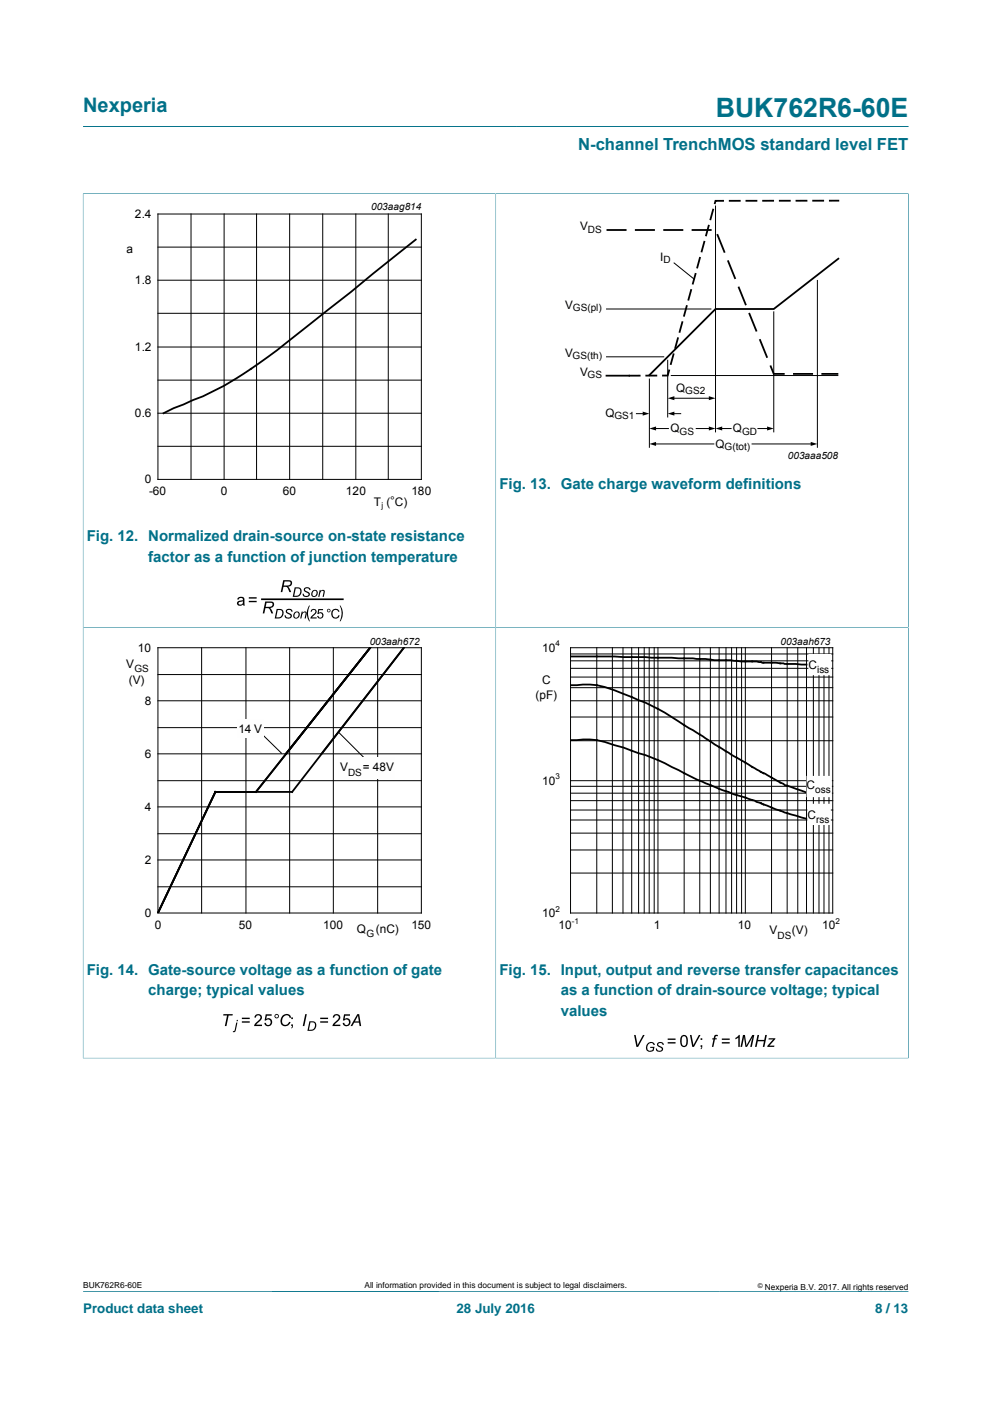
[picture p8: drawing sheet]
<svg xmlns="http://www.w3.org/2000/svg" width="210mm" height="297mm" viewBox="0 0 210 297" stroke-linecap="round" stroke-linejoin="round" font-family="sans-serif">
<path d="M17.6 26.8h174.7M17.5 41h174.9M17.6 40.9v183.2M104.9 41v183h-87.4M192.3 40.9v92h-174.7M17.6 273.3h174.7" fill="none" stroke="#007088" stroke-width=".21"/>
<g fill="none" stroke="#000" stroke-width=".21">
<path d="M33.4 52.3h55.8M33.4 45.3h55.8v56.2h-55.8zM33.4 59.3h55.8M40.4 45.3v56.2M47.4 45.3v56.2M54.3 45.3v56.2M61.3 45.3v56.2M68.3 45.3v56.2M75.3 45.3v56.2M82.2 45.3v56.2M142.7 55.7l4.2 3.4M151.5 43.6v47.8"/>
<path d="M173 59.4v35.3M33.4 66.3h55.8M33.4 73.5h55.8M128.4 75.5h12.1M128.4 65.4h22.1M141.3 76.3v12M142 79.5h35.5M163.8 66v25.4M33.4 94.5h55.8M33.4 80.5h55.8M33.4 87.5h55.8M134.7 87.6h1.6"/>
<path d="M137.5 80.2v14.5M138.6 90.7h2.9M138.6 94h12.5M142.5 84.3h7.8M142.5 87.6h1.6M147.4 90.7h2.9M152.6 90.7h2.2M159.2 94h12.7M160.5 90.7h2.2M33.4 137.1h55.8v56.2h-55.8zM42.7 137.1v56.2M52.1 137.1v56.2"/>
<path d="M61.3 137.1v56.2M70.6 137.1v56.2M79.9 137.1v56.2M33.4 154h55.8M33.4 142.8h55.8M33.4 159.6h55.8M33.4 148.3h55.8M54.2 154.2l5.4 5.2M71.6 155l5.4 5.4M33.4 176.5h55.8M33.4 165.3h55.8M33.4 170.8h55.8"/>
<path d="M33.4 187.7h55.8M33.4 182h55.8"/>
</g>
<g fill="none" stroke="#000" stroke-width=".38">
<path d="M88 50.7l-4.5 3.6a877.2 877.2 0 0 1-28.7 22.6 63 63 0 0 1-14 7.8l-6.2 2.8M128.4 48.7h4.2M134.4 48.7h4.2M140.4 48.7h4.2M146.4 48.7h4.3M147.2 58l-.5 2M148.2 54.6l-.6 2M149.1 51.2l-.6 2M150 47.8l-.5 2M151 44.4l-.6 2M151.8 49.6l1.6 3.9M153.1 42.5h-1.6l-.2 .5"/>
<path d="M154.1 55.1l1.6 4M156.6 42.5h-2.1M158 42.5h2.1M163.7 42.5h-2.2M167.2 42.5h-2.1M170.7 42.5h-2.1M174.3 42.5h-2.2M177.5 42.5h-1.8M177.5 54.8l-13.7 10.6h-12.3l-14 14M128.4 79.5h4.8M135.4 79.5h-2.1M138.9 79.5h-2.1"/>
<path d="M141.6 78.4l-.3 1.1h-.9M142.6 75l-.6 2.1M143.5 71.6l-.6 2M144.4 68.2l-.5 2M145.4 64.8l-.6 2M146.3 61.4l-.6 2M156.3 60.7l1.6 3.9M158.6 66.2l1.6 4M160.8 71.8l1.6 3.9M163.1 77.4l.7 1.8h2.3M167.9 79.2h4.2M173.9 79.2h3.6"/>
<path d="M60.5 159.6l17.9-22.5-24.2 30.5M68.1 159.6l17.4-22.5-23.7 30.5h-16.2l-12.2 25.7"/>
</g>
<path d="M20.4 42.4h81.7v66.4h-81.7z" fill="none" stroke="#fff" stroke-width=".21"/>
<g fill="#000">
<path d="M136.1 87.1l1.4 .5-1.4 .4zM137.5 94l1.4-.5v.9zM137.5 90.7l1.4-.4v.8zM141.3 87.6l1.5-.5v.9zM141.3 84.3l1.5-.4v.8zM150.1 83.9l1.4 .4-1.4 .4zM150.1 90.3l1.4 .4-1.4 .4zM151.5 90.7l1.4-.4v.8zM162.4 90.3l1.4 .4-1.4 .4zM171.6 93.5l1.4 .5-1.4 .4zM60.6 129.1a.76 .76 0 0 1 .8-.3 .76 .76 0 0 1 .5 .7l-.2-.1a.47 .47 0 0 0-.5-.3 .47 .47 0 0 0-.4 .4l.1 .1a.84 .84 0 0 1 .8 1 .83 .83 0 0 1-.8 .3 .83 .83 0 0 1-.7-.6h.3a.48 .48 0 0 0 .5 .4 .48 .48 0 0 0 .5-.5 1 1 0 0 1-1-1zM63.9 129.5h.2l-.1 .2a.47 .47 0 0 1 .6-.3 .47 .47 0 0 1 .3 .6l-.2 .9h-.2l.2-1.2a.52 .52 0 0 0-.8 .5l-.1 .7h-.2z"/>
<path d="M64.4 124.6a.76 .76 0 0 1 .8-.3 .76 .76 0 0 1 .5 .6l-.2-.1a.47 .47 0 0 0-.5-.3 .47 .47 0 0 0-.4 .4l.1 .2a.84 .84 0 0 1 .9 .9 .83 .83 0 0 1-.9 .4 .83 .83 0 0 1-.7-.7h.3a.48 .48 0 0 0 .5 .5 .48 .48 0 0 0 .5-.6 1 1 0 0 1-1-1zM65.4 128.2h.2l-.2 .5a3.6 3.6 0 0 0 .2 2.8h-.2a3.1 3.1 0 0 1 0-3.3zM67.7 124.9h.2l-.1 .2a.47 .47 0 0 1 .7-.3 .47 .47 0 0 1 .2 .7l-.2 .9h-.2l.2-1.3a.52 .52 0 0 0-.7 .6l-.2 .7h-.2zM70.4 129.2a.89 .89 0 0 1 1.5 .3h-.3a.67 .67 0 0 0-.9-.3 .67 .67 0 0 0-.3 .9 .61 .61 0 0 0 .6 .6 .61 .61 0 0 0 .6-.5l.3 .1a.96 .96 0 0 1-1.3 .5 .96 .96 0 0 1-.4-1.4zM71.9 128.2h.2a3.1 3.1 0 0 1 0 3.3h-.2a3.6 3.6 0 0 0 0-3.3z"/>
<path d="M50.4 126.6a.83 .83 0 0 1 1-.2 .83 .83 0 0 1 .3 1l.1 .8h-.3v-.2a.67 .67 0 0 1-.9 .3 .67 .67 0 0 1-.4-.8l.3-.3 .9-.2a.47 .47 0 0 0-.4-.4 .47 .47 0 0 0-.5 .3h-.3zM50.6 127.5l-.1 .2a.51 .51 0 0 0 .7 .2 .51 .51 0 0 0 .2-.6z"/>
<path d="M52.7 126.4h1.6v.3h-1.6zM52.7 127.2h1.6v.3h-1.6z"/>
<path d="M56.1 127.3h1.1a.71 .71 0 0 1 .8 .7 .71 .71 0 0 1-.8 .7l.6 1.2h-.3l-.2-.5a.78 .78 0 0 0-1.1-.7l-.2 1.2h-.4zM56.4 127.6l-.2 .9h.5a.64 .64 0 0 0 .7-.1 .64 .64 0 0 0 .3-.7z"/>
<path d="M58.6 128.9h.6a1.01 1.01 0 0 1 .9 1 1.01 1.01 0 0 1-.9 1h-1zM58.8 129.1l-.3 1.6a.93 .93 0 0 0 1.1-.4 .93 .93 0 0 0-.1-1.1z"/>
<path d="M60 122.8h1a.71 .71 0 0 1 .9 .7 .71 .71 0 0 1-.9 .7l.6 1.1h-.3l-.2-.4a.78 .78 0 0 0-1.1-.7l-.2 1.1h-.4zM60.2 123.1l-.1 .8h.4a.64 .64 0 0 0 .7 0 .64 .64 0 0 0 .3-.7z"/>
<path d="M62.4 124.3h.6a1.01 1.01 0 0 1 .9 1 1.01 1.01 0 0 1-.9 1l-1 .1zM62.6 124.6l-.3 1.5a.93 .93 0 0 0 1.1-.3 .93 .93 0 0 0-.1-1.2z"/>
<path d="M62.3 129.7a.73 .73 0 0 1 1.2 .3 .73 .73 0 0 1-.8 1l-.2-.1a.76 .76 0 0 1-.2-1.2zM62.5 129.8a.49 .49 0 0 0-.2 .6 .49 .49 0 0 0 .6 .3l.2-.2a.46 .46 0 0 0 .1-.6 .46 .46 0 0 0-.7-.1z"/>
<path d="M66.1 125.1a.73 .73 0 0 1 1.2 .4 .73 .73 0 0 1-.8 .9l-.2-.1a.76 .76 0 0 1-.2-1.2zM66.3 125.2a.49 .49 0 0 0-.2 .7 .49 .49 0 0 0 .6 .2l.2-.1a.46 .46 0 0 0 .1-.7 .46 .46 0 0 0-.7-.1z"/>
<path d="M65.9 129a.65 .65 0 0 1 1 .1 .65 .65 0 0 1-.2 1l-.7 .6h1v.2h-1.3l.3-.6a.98 .98 0 0 0 .7-1.1h-.5l-.2 .3h-.3zM67.4 128.9h1v.3h-.8l-.1 .5a.67 .67 0 0 1 .9 .3 .67 .67 0 0 1-.4 .9 .67 .67 0 0 1-.9-.5h.3l.1 .3a.46 .46 0 0 0 .7-.2 .46 .46 0 0 0-.1-.6 .46 .46 0 0 0-.7 .1h-.2z"/>
<path d="M69.2 129.3a.4 .4 0 0 1 .8 0 .4 .4 0 0 1-.8 0zM69.4 129.3a.23 .23 0 0 0 .4 0 .23 .23 0 0 0-.4 0z"/>
</g>
<path d="M55.5 126.9h17.1" fill="none" stroke="#000" stroke-width=".35"/>
<g fill="#fefefe">
<path d="M71.6 160.2h11.9v4.5h-11.9z" fill-rule="evenodd"/>
<path d="M50.1 152.3h5.7v4h-5.7z" fill-rule="evenodd"/>
</g>
<path d="M20.4 134.2h81.7v66.3h-81.7z" fill="none" stroke="#fff" stroke-width=".21"/>
<g fill="#000">
<path d="M47.3 214.7h2l-.1 .3h-.8l-.5 2.2h-.3l.5-2.2h-.9zM59.8 215a1.03 1.03 0 0 1 1-.4 1.03 1.03 0 0 1 .8 .8l-.3 .1-.1-.3a.8 .8 0 0 0-.9-.3 .8 .8 0 0 0-.5 .8 .79 .79 0 0 0 .3 1.2 .79 .79 0 0 0 1.1-.6l.3 .1a1.14 1.14 0 0 1-1.6 .7 1.14 1.14 0 0 1-.3-1.8zM64.6 214.7h.4l-.6 2.5h-.3z"/>
<path d="M50.1 215.9h.3l-.1 .3h-.2zM50 216.5h.3l-.4 1.8-.3 .2h-.3v-.2h.3l.1-.2z"/>
<path d="M51.2 215.4h1.7v.3h-1.7zM51.2 216.2h1.7v.3h-1.7z"/>
<path d="M54.1 214.9a.81 .81 0 0 1 1.2 .1 .81 .81 0 0 1-.3 1.2l-.8 .7h1.3v.3h-1.7a2.32 2.32 0 0 1 1.1-1.4l.2-.3a.48 .48 0 0 0-.4-.6 .48 .48 0 0 0-.5 .5h-.3zM56.3 214.7h1.2v.3h-1l-.1 .7a.83 .83 0 0 1 1.1 .4 .83 .83 0 0 1-.5 1.1 .83 .83 0 0 1-1-.7h.3a.56 .56 0 0 0 .6 .4 .56 .56 0 0 0 .5-.6 .56 .56 0 0 0-.6-.5l-.8 .2z"/>
<path d="M58.1 215.1a.48 .48 0 0 1 .9 0 .48 .48 0 0 1-.9 0zM58.3 215.1a.3 .3 0 0 0 .6 0 .3 .3 0 0 0-.6 0z"/>
<path d="M61.7 215.4h.3v.3h-.3zM61.7 216.9h.3v.5l-.3 .3-.1-.1 .2-.4h-.1z"/>
<path d="M65.5 216.2h.6a1.01 1.01 0 0 1 .9 1 1.01 1.01 0 0 1-.9 1h-1zM65.7 216.4l-.3 1.6a.93 .93 0 0 0 1.1-.4 .93 .93 0 0 0-.1-1.1z"/>
<path d="M67.8 215.4h1.6v.3h-1.6zM67.8 216.2h1.6v.3h-1.6z"/>
<path d="M70.7 214.9a.81 .81 0 0 1 1.2 .1 .81 .81 0 0 1-.3 1.2l-.8 .7h1.2v.3h-1.6a2.32 2.32 0 0 1 1.1-1.4l.2-.3a.48 .48 0 0 0-.4-.6 .48 .48 0 0 0-.5 .5h-.4zM72.8 214.7h1.3v.3h-1l-.2 .7a.83 .83 0 0 1 1.2 .4 .83 .83 0 0 1-.5 1.1 .83 .83 0 0 1-1.1-.7h.4a.56 .56 0 0 0 .6 .4 .56 .56 0 0 0 .5-.6 .56 .56 0 0 0-.6-.5l-.8 .2z"/>
<path d="M75.6 214.7h.4l.5 2.5h-.4l-.1-.7h-1l-.4 .7h-.4zM75.8 215l-.7 1.2h.9z"/>
</g>
<path d="M192.4 224h-87.5v-91.1h87.4v91.2" fill="none" stroke="#007088" stroke-width=".21"/>
<g fill="none" stroke="#000" stroke-width=".21">
<path d="M120.8 139.9h55.5M120.8 138.4h55.5M120.8 137.1h55.5v56.2h-55.5zM126.3 137.1v56.2M129.6 137.1v56.2M131.9 137.1v56.2M133.7 137.1v56.2M135.2 137.1v56.2M136.4 137.1v56.2M137.4 137.1v56.2M138.5 137.1v56.2M139.3 137.1v56.2"/>
<path d="M144.8 137.1v56.2M148.1 137.1v56.2M150.4 137.1v56.2M152.2 137.1v56.2M153.7 137.1v56.2M154.9 137.1v56.2M155.9 137.1v56.2M157 137.1v56.2M157.8 137.1v56.2M163.3 137.1v56.2M166.6 137.1v56.2M168.9 137.1v56.2"/>
<path d="M170.7 137.1v56.2M172.2 137.1v56.2M173.4 137.1v56.2M174.4 137.1v56.2M175.5 137.1v56.2M120.8 156.8h55.5M120.8 151.8h55.5M120.8 148.3h55.5M120.8 145.6h55.5M120.8 143.3h55.5M120.8 141.5h55.5M120.8 179.9h55.5"/>
<path d="M120.8 176.4h55.5M120.8 173.6h55.5M120.8 171.5h55.5M120.8 169.5h55.5M120.8 167.9h55.5M120.8 166.5h55.5M120.8 165.3h55.5M120.8 184.8h55.5"/>
</g>
<path d="M120.8 139h9.2l12.2 .2 7.1 .3 2 .3h3.4l2.2 .2a16.8 16.8 0 0 1 4.7 .3h2.7l1.8 .3 4.6 .1M120.8 156.7h1.3a14.7 14.7 0 0 1 7.9 1l3.7 1.2a50.3 50.3 0 0 1 11.1 4.8 79.2 79.2 0 0 0 15 5.8l.9 .4a59.8 59.8 0 0 0 10 3.4M120.8 145h1.3a14.7 14.7 0 0 1 7.9 1.1l2 .8a54.7 54.7 0 0 1 13.9 7.3l9.5 5.9 5.7 3.3 .9 .4a24.7 24.7 0 0 0 6.5 3.2l2.2 .8" fill="none" stroke="#000" stroke-width=".38"/>
<g fill="#fefefe">
<path d="M171.1 138.4h4.9v4.5h-4.9z" fill-rule="evenodd"/>
<path d="M170.9 170.2h5v4.4h-5z" fill-rule="evenodd"/>
<path d="M170.7 164.3h5.4v4.4h-5.4z" fill-rule="evenodd"/>
</g>
<path d="M107.7 134.2h81.8v66.3h-81.8z" fill="none" stroke="#fff" stroke-width=".21"/>
<g fill="#000">
<path d="M134.2 219.1h.4l.4 2.2 1.1-2.2h.4l-1.4 2.5h-.4zM137.1 220.9a.89 .89 0 0 1 1.5 .3h-.2a.74 .74 0 0 0-1-.3 .74 .74 0 0 0-.4 .9 .65 .65 0 0 0 .4 .6 .65 .65 0 0 0 .7-.1l.1-.5h-.6l.1-.2h.9l-.2 .8a1 1 0 0 1-1.5 0 1 1 0 0 1 .2-1.5zM139.2 220.8a.76 .76 0 0 1 .8-.3 .76 .76 0 0 1 .5 .7l-.2-.1a.47 .47 0 0 0-.5-.3 .47 .47 0 0 0-.4 .4l.1 .1a.84 .84 0 0 1 .8 1 .83 .83 0 0 1-.8 .3 .83 .83 0 0 1-.7-.6h.3a.48 .48 0 0 0 .5 .4 .48 .48 0 0 0 .4-.5 1 1 0 0 1-.9-1zM146.1 219.1h.3l.4 2.2 1.1-2.2h.4l-1.4 2.5h-.4zM151.3 219.1h.7l-.1 .3h-.4l-.1 .4h.3v.2h-.3l-.4 1.6h-.3l.3-1.6h-.2v-.2h.3zM155.7 219.7l.7-.6h.2v2.5h-.3v-2l-.6 .4zM157.3 219.1h.4l.3 2.2 1.3-2.2h.4l-.5 2.5h-.4l.6-2.2-1.3 2.2h-.3l-.3-2.1-.4 2.1h-.3zM160.4 219.1h.3l-.2 1h1.3l.2-1h.3l-.5 2.5h-.3l.2-1.2h-1.3l-.2 1.2h-.4zM162.7 219.8h1.5l-1.3 1.6 1-.1v.3h-1.5l.1-.2 1.2-1.4h-1z"/>
<path d="M141.3 219.8h1.7v.3h-1.7zM141.3 220.6h1.7v.3h-1.7z"/>
<path d="M144.3 219.3a.86 .86 0 0 1 1 0 .86 .86 0 0 1 .3 1 .98 .98 0 0 1-1.1 1.3 1.84 1.84 0 0 1-.2-2.3zM144.5 219.5a1.34 1.34 0 0 0 .3 1.9 1.31 1.31 0 0 0 .4-1.9l-.4-.2z"/>
<path d="M148.3 219.8h.4v.3h-.4zM148.3 221.3h.4l-.1 .5-.2 .3-.1-.1 .2-.4h-.2z"/>
<path d="M152.8 219.8h1.7v.3h-1.7zM152.8 220.6h1.7v.3h-1.7z"/>
</g>
<text font-size="5.6" fill="#007088" x="151.5" y="24.8">BUK762R6-60E</text>
<text font-size="4.2" fill="#007088" x="17.6" y="23.6">Nexperia</text>
<text font-size="3.5" fill="#007088" x="122.4" y="31.7">N-channel TrenchMOS standard level FET</text>
<g font-size="3.2" fill="#007088">
<text x="105.7" y="103.4">Fig. 13. Gate charge waveform definitions</text>
<text x="18.4" y="114.5">Fig. 12. Normalized drain-source on-state resistance</text>
<text x="31.4" y="118.9">factor as a function of junction temperature</text>
<text x="18.4" y="206.3">Fig. 14. Gate-source voltage as a function of gate</text>
<text x="105.7" y="206.3">Fig. 15. Input, output and reverse transfer capacitances</text>
<text x="31.4" y="210.7">charge; typical values</text>
<text x="118.7" y="210.7">as a function of drain-source voltage; typical</text>
<text x="118.7" y="215.1">values</text>
</g>
<g font-size="2.8" fill="#007088">
<text x="17.6" y="277.9">Product data sheet</text>
<text x="96.6" y="277.9">28 July 2016</text>
<text x="185.2" y="277.9">8 / 13</text>
</g>
<g font-size="2.5">
<text x="28.6" y="46.2">2.4</text>
<text x="26.8" y="53.5">a</text>
<text x="122.8" y="48.7">V</text>
<text x="139.8" y="55.3">I</text>
<text x="28.6" y="60.2">1.8</text>
<text x="119.6" y="65.4">V</text>
<text x="28.6" y="74.3">1.2</text>
<text x="119.6" y="75.6">V</text>
<text x="122.8" y="79.6">V</text>
<text x="143.2" y="83">Q</text>
<text x="28.6" y="88.3">0.6</text>
<text x="128.2" y="88.3">Q</text>
<text x="141.9" y="91.5">Q</text>
<text x="151.5" y="94.8">Q</text>
<text x="155.1" y="91.5">Q</text>
<text x="30.7" y="102.3">0</text>
<text x="31.6" y="104.9">-60</text>
<text x="46.7" y="104.9">0</text>
<text x="59.9" y="104.9">60</text>
<text x="73.2" y="104.9">120</text>
<text x="79.1" y="107.1">T (°C)</text>
<text x="87.1" y="104.9">180</text>
<text x="29.2" y="138">10</text>
<text x="114.8" y="138">10</text>
<text x="26.7" y="141.3">V</text>
<text x="171.1" y="141.5">C</text>
<text x="27.3" y="144.8">(V)</text>
<text x="30.7" y="149.2">8</text>
<text x="113.4" y="148">(pF)</text>
<text x="114.8" y="144.8">C</text>
<text x="50.5" y="155.1">14 V</text>
<text x="30.7" y="160.5">6</text>
<text x="72" y="163.3">V</text>
<text x="76.8" y="163.3">= 4</text>
<text x="80.4" y="163.3">8V</text>
<text x="114.8" y="166.1">10</text>
<text x="170.7" y="167">C</text>
<text x="30.7" y="171.7">4</text>
<text x="170.9" y="173.3">C</text>
<text x="30.7" y="182.9">2</text>
<text x="30.7" y="194.1">0</text>
<text x="32.8" y="196.7">0</text>
<text x="50.6" y="196.7">50</text>
<text x="68.4" y="196.7">100</text>
<text x="75.5" y="197.5">Q</text>
<text x="79.5" y="197.5">(nC)</text>
<text x="87.1" y="196.7">150</text>
<text x="114.8" y="194.1">10</text>
<text x="118.3" y="196.7">10</text>
<text x="138.4" y="196.7">1</text>
<text x="156.2" y="196.7">10</text>
<text x="162.9" y="197.8">V</text>
<text x="167.6" y="197.8">(V)</text>
<text x="174" y="196.7">10</text>
</g>
<g font-size="2.1">
<text x="78.6" y="44.4">003aag814</text>
<text x="124.5" y="49.2">DS</text>
<text x="140.5" y="55.7">D</text>
<text x="121.3" y="65.9">GS(pl)</text>
<text x="121.2" y="76.1">GS(th)</text>
<text x="124.4" y="80">GS</text>
<text x="145.1" y="83.5">GS2</text>
<text x="130.1" y="88.8">GS1</text>
<text x="143.9" y="92">GS</text>
<text x="153.4" y="95.3">G(tot)</text>
<text x="157.1" y="92">GD</text>
<text x="166.8" y="97.2">003aaa508</text>
<text x="78.3" y="136.5">003aah672</text>
<text x="165.2" y="136.5">003aah673</text>
<text x="28.4" y="142.3">GS</text>
<text x="173" y="142.5">i</text>
<text x="173.5" y="142.5">s</text>
<text x="174.5" y="142.5">s</text>
<text x="73.7" y="164.3">DS</text>
<text x="172.6" y="167.9">o</text>
<text x="173.8" y="167.9">s</text>
<text x="174.8" y="167.9">s</text>
<text x="172.8" y="174.2">r</text>
<text x="173.5" y="174.2">s</text>
<text x="174.6" y="174.2">s</text>
<text x="77.6" y="198.4">G</text>
<text x="164.6" y="198.8">DS</text>
</g>
<g font-size="1.8">
<text x="17.6" y="272.7">BUK762R6-60E</text>
<text x="77.2" y="272.7">All information provided in this document is subject to legal disclaimers.</text>
<text x="161.9" y="273">Nexperia B.V. 2017. All rights reserved</text>
</g>
<g font-size="1.7">
<text x="80.7" y="107.5">j</text>
<text x="117.6" y="136.8">4</text>
<text x="117.6" y="165">3</text>
<text x="117.6" y="193">2</text>
<text x="121.1" y="195.5">-1</text>
<text x="176.8" y="195.5">2</text>
</g>
<text font-size="1.4" x="160.4" y="272.6">©</text>
</svg>
